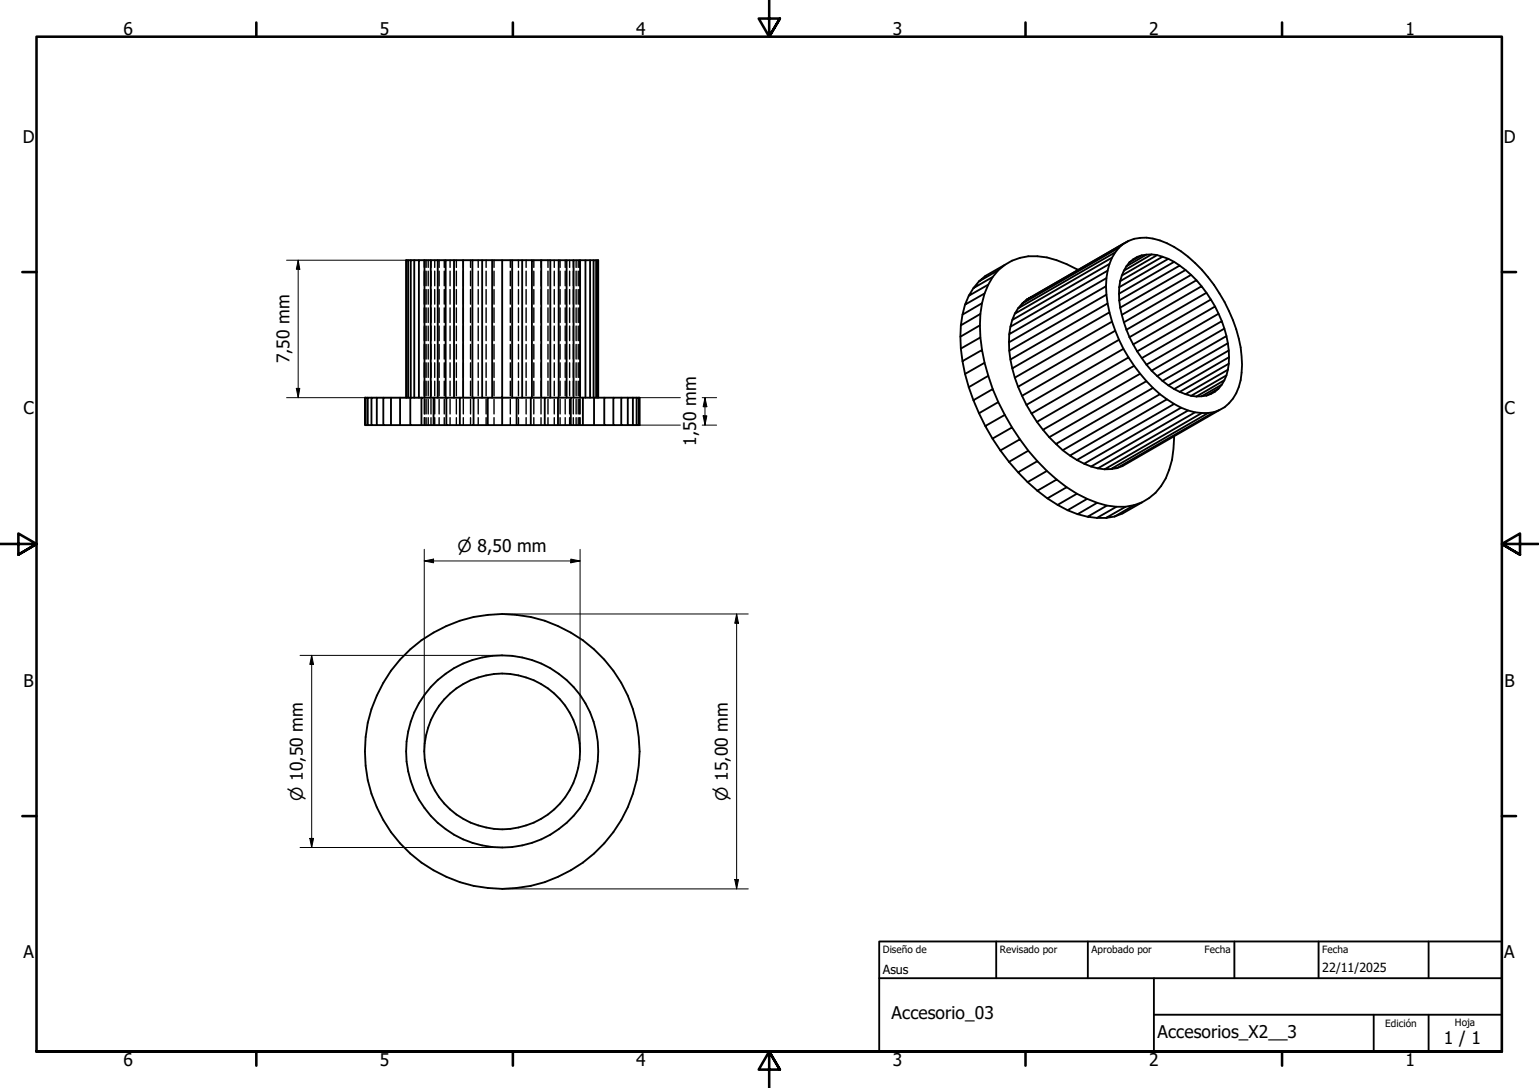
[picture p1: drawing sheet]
<svg xmlns="http://www.w3.org/2000/svg" width="420mm" height="297mm" viewBox="0 0 420 297" stroke-linecap="round" stroke-linejoin="round" font-family="sans-serif">
<!-- layer: Visible (ISO) -->
<g fill="none" stroke="#000" stroke-width=".51">
<path d="M111 71l-.1 37.6M111.4 71h-.4v37.6M112.1 71h-.7v37.6M113.1 71h-1v37.6M114.4 71h-1.3v37.6M115.9 71h-1.5v37.6M117.6 71h-1.7v37.6M119.5 71h-1.9v37.6M121.7 71h-2.2v37.6M124 71h-2.3v37.6M126.4 71h-2.4v37.6M129 71h-2.6v37.6"/>
<path d="M131.6 71h-2.6v37.6M134.4 71h-2.8v37.6M137.1 71h-2.7v37.6M139.8 71h-2.7v37.6h-3.9v7.5h3.9M142.6 71h-2.8v37.6M145.2 71h-2.6v37.6M147.8 71h-2.6v37.6M150.2 71h-2.4v37.6M152.5 71h-2.3v37.6M154.7 71h-2.2v37.6M156.6 71h-1.9v37.6M158.4 71h-1.8v37.6"/>
<path d="M159.8 71h-1.4v37.6M161.1 71h-1.3v37.6M162.1 71h-1v37.6M162.8 71h-.7v37.6M163.2 71h-.4v37.6M269.8 77.7l-1 2.4-5.3 3.1 1-2.4M271 75.6l-1.2 2.1-5.3 3.1 1.2-2.1M272.5 73.8l-1.5 1.8-5.3 3.1 1.6-1.9M274.3 72.3l-1.8 1.5-5.2 3 1.7-1.4 5.3-3.1a15.1 15.1 0 0 1 14.2-1.3l2.7 1.1 3.1 1.6M301.9 78.2l.2 2.2M302.1 75.9l-.2 2.3-26.4 15.3v-2.3M302.4 73.9l-.3 2-26.6 15.3 .3-2"/>
<path d="M302.9 72.1l-.5 1.8-26.6 15.3 .6-1.8M303.6 70.3l-.7 1.8-26.5 15.3 .7-1.8M304.5 68.9l-.9 1.4-26.5 15.3 .8-1.4M305.5 67.6l-1 1.3-26.6 15.3 1.1-1.3M305.6 78.4l-.1 1.8M305.8 76.8l-.2 1.6M306.3 75.2l-.5 1.6M306.7 66.5l-1.2 1.1-26.5 15.3 1.2-1.1M306.8 73.9l-.5 1.3M307.5 72.7l-.7 1.2M308.1 65.8l-27.9 16 27.9-16a12.2 12.2 0 0 1 10.5 .6 37.7 37.7 0 0 1 16.9 18.5 31.3 31.3 0 0 1 3.2 18.9 10.9 10.9 0 0 1-5.8 8.1l-26.4 15.3-1.6 .6M308.4 71.6l-.9 1.1"/>
<path d="M311.7 69.7l-1.2 .5-2.1 1.4M313 69.5l-1.3 .2-3.3 1.9M314.4 69.5h-1.4l-5.5 3.2M315.9 69.6l-1.5-.1-7.6 4.4M317.4 70.1l-1.5-.5-9.6 5.6M319 70.7l-1.6-.6-11.6 6.7M320.5 71.5l-1.5-.8-13.4 7.7M322.1 72.5l-1.6-1-15 8.7M323.7 73.7l-1.6-1.2-16.5 9.5M325.2 75l-1.5-1.3-17.9 10.3M326.6 76.5l-1.4-1.5-18.9 11M328 78.2l-1.4-1.7-19.8 11.5"/>
<path d="M329.4 79.9l-1.4-1.7-20.5 11.8M262.3 88.8v6.4l.5 3.4M262.3 95.2l5.4-3.1 .4 3.5M267.5 88.8l.2 3.3M267.7 85.7l-.2 3.1-5.3 3.1M268.1 82.8l-.4 2.9-5.4 3.1 .5-2.9M268.8 80.1l-.7 2.7-5.3 3.1 .7-2.7M268.8 99l-.7-3.4-5.3 3 .7 3.5M275.5 93.5v2.2M302.4 82.9l-.3-2.5-26.6 15.3 .3 2.5M302.9 85.3l-.5-2.4-26.6 15.3 .6 2.4M303.6 87.8l-.7-2.5-26.5 15.3 .7 2.5"/>
<path d="M304.5 90.3l-.9-2.5-26.5 15.3 .8 2.5M305.5 92.8l-1-2.5-26.6 15.3 1.1 2.5M305.5 80.2l.1 1.8M305.6 82l.2 2M305.8 84l.5 2M306.3 86l.5 2M306.7 95.2l-1.2-2.4-26.5 15.3 1.2 2.4M306.8 88l.7 2M307.5 90l.9 2.1M308.1 97.6l-1.4-2.4-26.5 15.3 1.4 2.4M308.4 92.1l1 1.9M309.4 94l1.1 1.9"/>
<path d="M309.6 99.9l-1.5-2.3-26.5 15.3M310.5 95.9l1.2 1.9M311.7 97.8l1.3 1.8M313 99.6l1.4 1.6M330.6 81.8l-1.2-1.9-21 12.2M331.7 83.7l-1.1-1.9-21.2 12.2M332.7 85.6l-1-1.9-21.2 12.2M333.6 87.7l-.9-2.1-21 12.2M334.3 89.7l-.7-2-20.6 11.9M334.8 91.7l-.5-2-19.9 11.5M335.2 93.7l.3 2M335.5 99.3l-.3 1.7-11.5 6.6"/>
<path d="M335.5 97.5v1.8l-13.4 7.7M99.8 108.6h-.2v7.5h.8M100.4 108.6h-.6v7.5M101.4 108.6h-1v7.5h1M102.9 108.6h-1.5v7.5h1.5M104.6 108.6h-1.7v7.5h1.7M106.7 108.6h-2.1v7.5h2.1M109.2 108.6h-2.5v7.5h2.5M112 108.6h-2.8v7.5h2.8M115.1 108.6h-3.1v7.5h3.1M115.1 116.1h6.8M118.4 108.6h-3.3v7.5"/>
<path d="M121.9 108.6h-3.5v7.5M125.5 108.6h-3.6v7.5h3.6M129.3 108.6h-3.8v7.5M129.3 116.1h3.9M133.2 108.6h-3.9v7.5h-3.8M137.1 116.1h3.9M141 108.6h-3.9v7.5M144.9 108.6h-3.9v7.5h3.9M144.9 116.1h3.8M148.7 108.6h-3.8v7.5M152.3 108.6h-3.6v7.5h3.6M152.3 116.1h3.5"/>
<path d="M155.8 108.6h-3.5v7.5M159.1 108.6h-3.3v7.5h3.3M159.1 116.1h3.1M162.2 108.6h-3.1v7.5M163.2 108.6v-37.6l.1 37.6M165 108.6h-2.8v7.5h2.8M167.4 108.6h-2.4v7.5h2.4M169.6 108.6h-2.2v7.5h2.2M171.4 108.6h-1.8v7.5h1.8M172.8 108.6h-1.4v7.5h1.4M173.8 108.6h-1v7.5h1M174.4 108.6h.2v7.5h-.2z"/>
<path d="M174.4 108.6h-.6v7.5h.6M269.8 102.6l-1-3.6-5.3 3.1 1 3.6M271 106.2l-1.2-3.6-5.3 3.1 1.2 3.6M272.5 109.8l-1.5-3.6-5.3 3.1 1.6 3.5M274.3 113.3l-1.8-3.5-5.2 3 1.7 3.5M276.3 116.7l-2-3.4-5.3 3 2 3.4M278.4 119.9l-2.1-3.2-5.3 3 2.1 3.3M281.6 112.9l1.5 2.3M286.4 119.4l1.9 1.8M311.3 102l-1.7-2.1-26.5 15.3 1.6 2.1M313 104.1l-1.7-2.1-26.6 15.3 1.7 2.1M314.4 101.2l1.5 1.5"/>
<path d="M314.8 105.9l-1.8-1.8-26.6 15.3M315.9 102.7l18.9-11 .4 2-17.8 10.3M315.9 102.7l1.5 1.3M316.7 107.6l-1.9-1.7-26.5 15.3 1.8 1.7M317.4 104l1.6 1.2M318.6 109l-1.9-1.4-26.6 15.3M319 105.2l16.5-9.5v1.8l-15 8.7M319 105.2l1.5 1M320.5 119.1a22.6 22.6 0 0 1-3.5 13.6l-1.5 1.8a46.9 46.9 0 0 1-11.2 6.5M320.5 110.3l-1.9-1.3-26.5 15.4 1.9 1.2M320.5 106.2l1.6 .8M322.1 107l1.6 .6"/>
<path d="M322.5 111.3l-2-1-26.5 15.3M323.7 107.6l1.5 .5M324.4 112.1l-1.9-.8-26.5 15.3 1.9 .8M325.2 108.1l1.4 .2M326.3 112.6l-1.9-.5-26.5 15.3M328 108.2l-1.4 .1M328.1 112.8l-1.8-.2-26.6 15.3M329.4 108l-1.4 .2M329.8 112.8h-1.7l-26.5 15.3h1.7M331.5 112.5l-1.7 .3-26.5 15.3 1.6-.3M332.7 106.1l-1 .8-2.3 1.1M332.9 111.9l-1.4 .6-26.6 15.3"/>
<path d="M333.6 105l-.9 1.1-3.3 1.9M334.3 103.8l-.7 1.2-5.6 3.2M334.8 102.5l-.5 1.3-7.7 4.5M335.2 101l-.4 1.5-9.6 5.6M273.1 123l5.3-3.1 2.3 3.1M273.1 123l2.4 3.1M275.5 126.1l2.4 2.9M280.5 131.6l2.7 2.4M283.2 125.9l-2.5-2.9-5.2 3.1M283.2 134l2.7 2.1M285.8 128.6l-2.6-2.7-5.3 3.1 2.6 2.6M288.5 130.9l-2.7-2.3-5.3 3"/>
<path d="M288.7 137.8l2.8 1.5M290.1 122.9l2 1.5M291.2 133l-2.7-2.1-5.3 3.1M294 134.8l-2.8-1.8-5.3 3.1 2.8 1.7M294 125.6l2 1M296.8 136.2l-2.8-1.4-5.3 3M297.9 127.4l1.8 .5M299.5 137.3l-2.7-1.1-5.3 3.1 2.7 1.1M299.7 127.9l1.9 .2M302.2 138l-2.7-.7-5.3 3.1M304.8 138.4l-2.6-.4-5.3 3.1 2.6 .3M307.3 138.4h-2.5l-5.3 3"/>
<path d="M309.6 137.9l-2.3 .5-5.4 3 2.4-.4M311.8 137.1l-2.2 .8-5.3 3.1M294.2 140.4l2.7 .7M299.5 141.4h2.4"/>
<circle cx="137.1" cy="205.2" r="21.3"/>
<circle cx="137.1" cy="205.1" r="26.2"/>
<circle cx="137.1" cy="205.2" r="37.5"/>
</g>
<!-- layer: Oculto (ISO) -->
<g fill="none" stroke="#000" stroke-width=".38">
<path d="M115.8 71v2M115.8 74v4M115.8 79v4M116 71v2M116 74v4M116 79v4M116.3 71v2M116.3 74v4M116.3 79v4M116.9 71v2M116.9 74v4M116.9 79v4"/>
<path d="M117.7 71v2M117.7 74v4M117.7 79v4M118.7 71v2M118.7 74v4M118.7 79v4M119.9 71v2M119.9 74v4M119.9 79v4M121.3 71v2M121.3 74v4M121.3 79v4"/>
<path d="M122.9 71v2M122.9 74v4M122.9 79v4M124.6 71v2M124.6 74v4M124.6 79v4M126.5 71v2M126.5 74v4M126.5 79v4M128.5 71v2M128.5 74v4M128.5 79v4"/>
<path d="M130.6 71v2M130.6 74v4M130.6 79v4M132.7 71v2M132.7 74v4M132.7 79v4M134.9 71v2M134.9 74v4M134.9 79v4M139.3 71v2M139.3 74v4M139.3 79v4"/>
<path d="M141.5 71v2M141.5 74v4M141.5 79v4M143.6 71v2M143.6 74v4M143.6 79v4M145.7 71v2M145.7 74v4M145.7 79v4M147.7 71v2M147.7 74v4M147.7 79v4"/>
<path d="M149.6 71v2M149.6 74v4M149.6 79v4M151.3 71v2M151.3 74v4M151.3 79v4M152.9 71v2M152.9 74v4M152.9 79v4M154.3 71v2M154.3 74v4M154.3 79v4"/>
<path d="M155.5 71v2M155.5 74v4M155.5 79v4M156.5 71v2M156.5 74v4M156.5 79v4M157.3 71v2M157.3 74v4M157.3 79v4M157.9 71v2M157.9 74v4M157.9 79v4"/>
<path d="M158.2 71v2M158.2 74v4M158.2 79v4M158.4 71v2M158.4 74v4M158.4 79v4M115.8 84.1v4M115.8 89v4M115.8 94v4M115.8 99v4M116 84.1v4M116 89v4"/>
<path d="M116 94v4M116 99v4M116.3 84.1v4M116.3 89v4M116.3 94v4M116.3 99v4M116.9 84.1v4M116.9 89v4M116.9 94v4M116.9 99v4M117.7 84.1v4M117.7 89v4"/>
<path d="M117.7 94v4M117.7 99v4M118.7 84.1v4M118.7 89v4M118.7 94v4M118.7 99v4M119.9 84.1v4M119.9 89v4M119.9 94v4M119.9 99v4M121.3 84.1v4M121.3 89v4"/>
<path d="M121.3 94v4M121.3 99v4M122.9 84.1v4M122.9 89v4M122.9 94v4M122.9 99v4M124.6 84.1v4M124.6 89v4M124.6 94v4M124.6 99v4M126.5 84.1v4M126.5 89v4"/>
<path d="M126.5 94v4M126.5 99v4M128.5 84.1v4M128.5 89v4M128.5 94v4M128.5 99v4M130.6 84.1v4M130.6 89v4M130.6 94v4M130.6 99v4M132.7 84.1v4M132.7 89v4"/>
<path d="M132.7 94v4M132.7 99v4M134.9 84.1v4M134.9 89v4M134.9 94v4M134.9 99v4M139.3 84.1v4M139.3 89v4M139.3 94v4M139.3 99v4M141.5 84.1v4M141.5 89v4"/>
<path d="M141.5 94v4M141.5 99v4M143.6 84.1v4M143.6 89v4M143.6 94v4M143.6 99v4M145.7 84.1v4M145.7 89v4M145.7 94v4M145.7 99v4M147.7 84.1v4M147.7 89v4"/>
<path d="M147.7 94v4M147.7 99v4M149.6 84.1v4M149.6 89v4M149.6 94v4M149.6 99v4M151.3 84.1v4M151.3 89v4M151.3 94v4M151.3 99v4M152.9 84.1v4M152.9 89v4"/>
<path d="M152.9 94v4M152.9 99v4M154.3 84.1v4M154.3 89v4M154.3 94v4M154.3 99v4M155.5 84.1v4M155.5 89v4M155.5 94v4M155.5 99v4M156.5 84.1v4M156.5 89v4"/>
<path d="M156.5 94v4M156.5 99v4M157.3 84.1v4M157.3 89v4M157.3 94v4M157.3 99v4M157.9 84.1v4M157.9 89v4M157.9 94v4M157.9 99v4M158.2 84.1v4M158.2 89v4"/>
<path d="M158.2 94v4M158.2 99v4M158.4 84.1v4M158.4 89v4M158.4 94v4M158.4 99v4M115.8 104.1v4M115.8 109v4M115.8 114v2.1M116 104.1v4M116 109v4M116 114v2.1"/>
<path d="M116.3 104.1v4M116.3 109v4M116.3 114v2.1M116.9 104.1v4M116.9 109v4M116.9 114v2.1M117.7 104.1v4M117.7 109v4M117.7 114v2.1M118.7 104.1v4M118.7 109v4M118.7 114v2.1"/>
<path d="M119.9 104.1v4M119.9 109v4M119.9 114v2.1M121.3 104.1v4M121.3 109v4M121.3 114v2.1M122.9 104.1v4M122.9 109v4M122.9 114v2.1M124.6 104.1v4M124.6 109v4M124.6 114v2.1"/>
<path d="M126.5 104.1v4M126.5 109v4M126.5 114v2.1M128.5 104.1v4M128.5 109v4M128.5 114v2.1M130.6 104.1v4M130.6 109v4M130.6 114v2.1M132.7 104.1v4M132.7 109v4M132.7 114v2.1"/>
<path d="M134.9 104.1v4M134.9 109v4M134.9 114v2.1M139.3 104.1v4M139.3 109v4M139.3 114v2.1M141.5 104.1v4M141.5 109v4M141.5 114v2.1M143.6 104.1v4M143.6 109v4M143.6 114v2.1"/>
<path d="M145.7 104.1v4M145.7 109v4M145.7 114v2.1M147.7 104.1v4M147.7 109v4M147.7 114v2.1M149.6 104.1v4M149.6 109v4M149.6 114v2.1M151.3 104.1v4M151.3 109v4M151.3 114v2.1"/>
<path d="M152.9 104.1v4M152.9 109v4M152.9 114v2.1M154.3 104.1v4M154.3 109v4M154.3 114v2.1M155.5 104.1v4M155.5 109v4M155.5 114v2.1M156.5 104.1v4M156.5 109v4M156.5 114v2.1"/>
<path d="M157.3 104.1v4M157.3 109v4M157.3 114v2.1M157.9 104.1v4M157.9 109v4M157.9 114v2.1M158.2 104.1v4M158.2 109v4M158.2 114v2.1M158.4 104.1v4M158.4 109v4M158.4 114v2.1"/>
</g>
<!-- layer: Borde (ISO) -->
<g fill="none" stroke="#000" stroke-width=".7">
<path d="M70 6.1v3.9M140 6.1v3.9M210 0v10l-2.9-4.9h5.8l-2.9 4.9 2.9-4.9M280 6.1v3.9M350 6.1v3.9M6.1 74.3h3.9M410 74.3h3.9M0 148.5h10l-5-2.8v5.7l5-2.9-5 2.9M420 148.5h-10l5-2.8v5.7l-5-2.9 5 2.9M6.1 222.8h3.9M410 222.8h3.9M10 287.1v-277.1h400v277.1h-400h400"/>
<path d="M70 287.1v3.8M140 287.1v3.8M212.9 292l-2.9-4.9 2.9 4.9h-5.8l2.9-4.9v9.9M280 287.1v3.8M350 287.1v3.8"/>
</g>
<path d="M240 257h170v30.1h-170zM272 257v10.1M297 257v10.1M337 257v10.1M360 257v10.1M390 257v10.1M240 267.1h170M315 277h95M315 267.1v20M375 277v10.1M390 277v10.1" fill="none" stroke="#000" stroke-width=".51"/>
<!-- layer: Cota (ISO) -->
<g fill="none" stroke="#000" stroke-width=".27">
<path d="M78.2 71h72M81.4 71l.5 2.5h-1zM81.4 71v37.6M78.2 108.6h70.5M80.9 106h1l-.5 2.6zM171.4 116.1h14.3M171.4 108.6h14.3M191.7 116.1h3.9M191.7 108.6h3.9M192 113.5h1l-.5 2.6zM192.5 108.6l.5 2.4h-1zM192.5 108.6v7.5"/>
<path d="M115.8 153.1l2.6-.5v1.1zM115.8 153.1h42.6M115.8 150v55.2M155.8 152.6l2.6 .5-2.6 .6zM158.4 150v55.2M81.9 178.9h55.2M85.1 178.9l.5 2.5h-1zM85.1 178.9v52.5M137.1 167.6h67.2M201.1 167.6l.5 2.6h-1zM201.1 167.6v75.1M81.9 231.4h55.2"/>
<path d="M84.6 228.9h1l-.5 2.5zM137.1 242.7h67.2M200.6 240.1h1l-.5 2.6z"/>
</g>
<path d="M81.4 71l.5 2.5h-1zM80.9 106h1l-.5 2.6zM192 113.5h1l-.5 2.6zM192.5 108.6l.5 2.4h-1zM115.8 153.1l2.6-.5v1.1zM155.8 152.6l2.6 .5-2.6 .6zM201.1 167.6l.5 2.6h-1zM85.1 178.9l.5 2.5h-1zM84.6 228.9h1l-.5 2.5zM200.6 240.1h1l-.5 2.6z" fill="#000"/>
<g font-size="4.8">
<text x="33.7" y="9.6">6</text>
<text x="103.7" y="9.6">5</text>
<text x="173.7" y="9.6">4</text>
<text x="243.7" y="9.6">3</text>
<text x="313.7" y="9.6">2</text>
<text x="383.7" y="9.6">1</text>
<text x="6.2" y="38.9">D</text>
<text x="410.5" y="38.9">D</text>
<text x="79" y="99.2" transform="rotate(-90 79 99.2)">7,50 mm</text>
<text x="6.4" y="113.1">C</text>
<text x="410.7" y="113.1">C</text>
<text x="190.1" y="121.8" transform="rotate(-90 190.1 121.8)">1,50 mm</text>
<text x="6.4" y="187.4">B</text>
<text x="410.7" y="187.4">B</text>
<text x="6.4" y="261.7">A</text>
<text x="410.7" y="261.7">A</text>
<text x="243.4" y="278.1">Accesorio_03</text>
<text x="316" y="283.4">Accesorios_X2__3</text>
<text x="394.2" y="285">1 / 1</text>
<text x="33.7" y="290.9">6</text>
<text x="103.7" y="290.9">5</text>
<text x="173.7" y="290.9">4</text>
<text x="243.7" y="290.9">3</text>
<text x="313.7" y="290.9">2</text>
<text x="383.7" y="290.9">1</text>
</g>
<g font-size="4.6">
<text x="124.9" y="150.7">⌀ 8,50 mm</text>
<text x="82.7" y="218.6" transform="rotate(-90 82.7 218.6)">⌀ 10,50 mm</text>
<text x="198.7" y="218.6" transform="rotate(-90 198.7 218.6)">⌀ 15,00 mm</text>
</g>
<g font-size="3.4">
<text x="241" y="266">Asus</text>
<text x="361" y="265.5">22/11/2025</text>
</g>
<g font-size="2.7">
<text x="241" y="260.2">Diseño de</text>
<text x="273" y="260.1">Revisado por</text>
<text x="298" y="260.1">Aprobado por</text>
<text x="328.9" y="260.1">Fecha</text>
<text x="361" y="260.1">Fecha</text>
<text x="378.2" y="280.3">Edición</text>
<text x="397.2" y="280">Hoja</text>
</g>
</svg>
